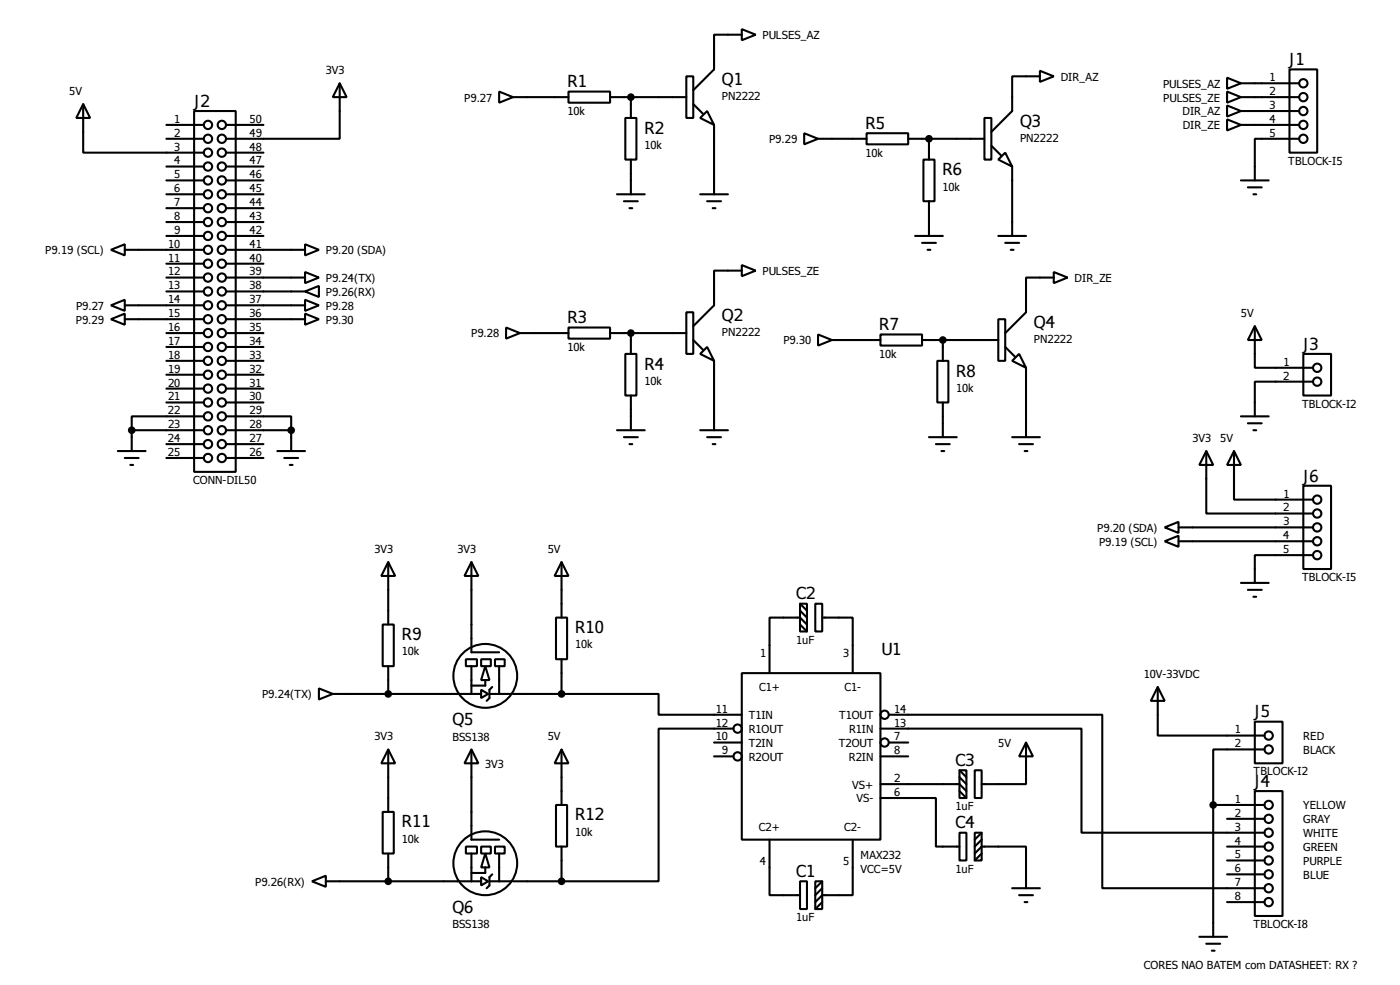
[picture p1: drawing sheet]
<svg xmlns="http://www.w3.org/2000/svg" width="256mm" height="180mm" viewBox="0 0 256 180" stroke-linecap="round" stroke-linejoin="round" font-family="sans-serif">
<g fill="none" stroke="#000" stroke-width=".38">
<path d="M15.2 19l1.3 2.6h-2.5zM15.2 19v8.9h22.1M62.2 15.2l1.3 2.6h-2.5zM62.2 15.2v10.2h-20.8M91.4 16.8l2.6 1-2.6 1zM94 17.8h10.1M104.1 16.8h7.7v2h-7.7zM111.8 17.8h13.9M115.6 17.8v3.8M125.7 14h1.3v7.6h-1.3zM127 19l1.8 1.8M135.9 5.3l2.5 1-2.5 1.1z"/>
<path d="M135.9 6.3h-5.1v6.4l-3.8 3.8M190.5 13l2.5 1-2.5 1zM190.5 14h-5.1v6.3l-3.8 3.8M224.8 19.3l2.5 1-2.5 1zM224.8 14.2l2.5 1-2.5 1.1zM224.8 16.8l2.5 1-2.5 1zM227.3 17.8h10.7M227.3 15.2h10.7M236.2 12.7h5.1v15.2h-5.1zM30.5 22.9h6.8M30.5 25.4h6.8M30.5 30.5h6.8"/>
<path d="M30.5 33h6.8M30.5 35.6h6.8M30.5 38.1h6.8M35.6 20.3h7.6v66.1h-7.6zM41.4 22.9h6.9M41.4 27.9h6.9M41.4 30.5h6.9M41.4 33h6.9M41.4 35.6h6.9M41.4 38.1h6.9M113 35.6h5.1M114.3 36.8h2.5"/>
<path d="M114.6 21.6h2v7.6h-2zM115.3 38.1h.5M115.6 29.2v6.4M128.3 21.6l1.2-1.3 1.3 2.6zM128.3 35.6h5M129.5 36.8h2.6M130.6 38.1h.5M130.8 22.9v12.7M147.3 24.4l2.6 1-2.6 1zM149.9 25.4h8.8M158.7 24.4h7.7v2h-7.7zM166.4 25.4h13.9"/>
<path d="M169.2 29.2h2v7.6h-2zM170.2 25.4v3.8M170.2 36.8v6.4M180.3 21.6h1.3v7.6h-1.3zM181.6 26.7l1.8 1.7M182.9 29.2l1.2-1.3 1.3 2.6zM185.4 30.5v12.7M224.8 21.8l2.5 1.1-2.5 1zM227.3 20.3h10.7M227.3 22.9h10.7M227.3 33h5.1M228.6 34.3h2.5"/>
<path d="M229.6 35.6h.5M238 25.4h-8.1v7.6M20.3 55.9l2.6-1v2zM20.3 58.4l2.6-1v2zM20.3 45.7l2.6-1v2zM22.9 55.9h14.4M22.9 58.4h14.4M22.9 45.7h14.4M30.5 50.8h6.8M30.5 53.3h6.8M30.5 40.6h6.8M30.5 43.2h6.8"/>
<path d="M30.5 48.3h6.8M41.4 55.9h14.5M41.4 58.4h14.5M41.4 50.8h14.5M41.4 53.3h14.5M41.4 45.7h14.5M41.4 40.6h6.9M41.4 43.2h6.9M41.4 48.3h6.9M55.9 54.9l2.5 1-2.5 1zM55.9 57.4l2.5 1-2.5 1zM55.9 49.8l2.5 1-2.5 1z"/>
<path d="M55.9 53.3l2.5-1v2.1zM55.9 44.7l2.5 1-2.5 1zM92.7 59.9l2.5 1.1-2.5 1zM104.1 59.9h7.7v2.1h-7.7zM125.7 57.1h1.3v7.7h-1.3zM135.9 48.5l2.5 1-2.5 1zM135.9 49.5h-5.1v6.4l-3.8 3.8M167.6 43.2h5.1M168.9 44.4h2.5M169.9 45.7h.5M182.9 58.4h1.2v7.6h-1.2zM182.9 43.2h5.1"/>
<path d="M184.1 44.4h2.6M185.2 45.7h.5M193 49.8l2.6 1-2.6 1zM193 50.8h-5v6.3l-3.9 3.9M229.9 59.7l1.2 2.5h-2.5zM229.9 59.7v7.6h10.6M24.1 78.7v3.8M24.1 78.7h13.2M30.5 61h6.8M30.5 63.5h6.8M30.5 66h6.8M30.5 68.6h6.8"/>
<path d="M30.5 71.1h6.8M30.5 73.7h6.8M37.3 76.2h-13.2v2.5M41.4 76.2h11.9v2.5M41.4 78.7h11.9M41.4 61h6.9M41.4 63.5h6.9M41.4 66h6.9M41.4 68.6h6.9M41.4 71.1h6.9M41.4 73.7h6.9M53.3 78.7v3.8"/>
<path d="M95.2 61h8.9M111.8 61h13.9M113 78.7h5.1M114.6 64.8h2v7.6h-2zM115.6 61v3.8M115.6 72.4v6.3M127 62.2l1.8 1.8M128.3 64.8l1.2-1.3 1.3 2.5zM128.3 78.7h5M130.8 66v12.7M149.9 61.2l2.5 1-2.5 1zM152.4 62.2h8.9"/>
<path d="M161.3 61.2h7.6v2h-7.6zM168.9 62.2h14M171.7 66h2v7.7h-2zM172.7 62.2v3.8M172.7 73.7v6.3M184.1 63.5l1.8 1.8M185.4 66l1.3-1.2 1.3 2.5zM188 67.3v12.7M227.3 76.2h5.1M228.6 77.5h2.5M229.6 78.7h.5M238.8 64.8h5v7.6h-5z"/>
<path d="M240.5 69.8h-10.6v6.4M21.6 82.5h5.1M22.9 83.8h2.5M23.9 85.1h.5M30.5 81.3h6.8M30.5 83.8h6.8M41.4 81.3h6.9M41.4 83.8h6.9M50.8 82.5h5.1M52.1 83.8h2.5M53.1 85.1h.5M114.3 80h2.5"/>
<path d="M115.3 81.3h.5M129.5 80h2.6M130.6 81.3h.5M170.2 80h5.1M171.4 81.3h2.6M172.5 82.5h.5M185.4 80h5.1M186.7 81.3h2.5M187.7 82.5h.5M213.4 96.5l2.5-1v2zM213.4 99.1l2.5-1.1v2.1zM215.9 96.5h24.6"/>
<path d="M215.9 99.1h24.6M221 82.5l1.2 2.6h-2.5zM221 82.5v11.5h19.5M226.1 82.5l1.2 2.6h-2.5zM226.1 82.5v8.9h14.4M238.8 88.9h5v15.2h-5zM70.1 114.3h2v7.6h-2zM71.1 102.9l1.3 2.5h-2.6zM71.1 102.9v11.4M86.4 102.9l1.2 2.5h-2.5zM86.4 102.9v16.5h5M101.9 113h2v7.6h-2z"/>
<path d="M102.9 102.9l1.2 2.5h-2.5zM102.9 102.9v10.1M146.6 110.5h1.2v5.1h-1.2zM146.6 110.5l1.2 1.3M146.6 111.8l1.2 1.2M146.6 114.3l1.2 1.3M147.8 114.3l-1.2-1.3h-5.6v10.2M149.4 110.5h1.2v5.1h-1.2zM150.6 113h5.6v10.2M227.3 106.7h5.1M228.6 107.9h2.5M229.6 109.2h.5"/>
<path d="M240.5 101.6h-10.6v5.1M58.4 126l2.6 1-2.6 1zM61 127h27.1M71.1 137.2l1.3 2.5h-2.6zM71.1 121.9v5.1M71.1 137.2v11.4M85.3 120.6h2.1v1.3h-2.1zM86.4 137.2l1.2 2.5h-2.5zM86.4 121.9v5.1M86.4 137.2v16.5h5M88.1 126.2l1.3 .8-1.3 .8zM88.1 120.6h1.8v1.3h-1.8z"/>
<path d="M88.9 121.9l.8 2.6h-1.6zM88.9 124.5v1h-2.5M89.7 127h4M90.2 125.7l-.5 .5v1.6l-.5 .5M90.7 120.6h1.8v1.3h-1.8zM91.4 121.9v5.1M94 127h8.9M102.9 137.2l1.2 2.5h-2.5zM102.9 127h17.7v3.8h15.3M102.9 120.6v6.4M102.9 137.2v10.1M130.8 135.9h5.1"/>
<path d="M130.8 138.4h3.6M134.4 133.3h-13.8v28h-17.7M135.9 123.2h25.4v30.5h-25.4zM161.3 133.3h36.8v19.1h33.5M161.3 138.4h5.1M162.8 130.8h39.1v31.8h29.7M162.8 135.9h3.6M188 135.9l1.2 2.5h-2.5zM188 135.9v7.6h-8.2M212.1 125.7l1.3 2.6h-2.6zM212.1 125.7v8.9h19.5M229.9 132.1h5v7.6h-5z"/>
<path d="M231.6 137.2h-9.4v10.1M70.1 148.6h2v7.6h-2zM71.1 156.2v5.1M85.3 154.9h2.1v1.3h-2.1zM86.4 156.2v5.1M88.1 154.9h1.8v1.3h-1.8zM88.9 156.2l.8 2.5h-1.6zM88.9 158.7v1.1h-2.5M90.7 154.9h1.8v1.3h-1.8zM91.4 156.2v5.1M101.9 147.3h2v7.6h-2zM102.9 154.9v6.4"/>
<path d="M141 153.7v10.1h5.6M156.2 153.7v10.1h-5.6l-1.2 1.3M161.3 146h10.1v8.9h4.4M161.3 143.5h14.5l1.2 1.3M175.8 141h1.2v5h-1.2zM175.8 152.4h1.2v5.1h-1.2zM175.8 141l1.2 1.2M175.8 142.2l1.2 1.3M175.8 144.8l1.2 1.2M178.6 141h1.2v5h-1.2zM178.6 152.4h1.2v5.1h-1.2zM178.6 156.2l1.2-1.3h8.2v7.7"/>
<path d="M179.8 152.4l-1.2 1.3M179.8 153.7l-1.2 1.2M179.8 156.2l-1.2 1.3M222.2 147.3v24.1M222.2 147.3h9.4M224.8 154.9h6.8M224.8 149.9h6.8M224.8 157.5h6.8M229.9 144.8h5v22.8h-5zM57.1 161.3l2.6-1v2zM59.7 161.3h28.4M88.1 160.5l1.3 .8-1.3 .8z"/>
<path d="M89.7 161.3h4M90.2 160l-.5 .5v1.6l-.5 .5M94 161.3h8.9M146.6 161.3h1.2v5.1h-1.2zM149.4 161.3h1.2v5.1h-1.2zM150.6 161.3l-1.2 1.3M150.6 162.6l-1.2 1.2M150.6 165.1l-1.2 1.3M185.4 162.6h5.1M186.7 163.8h2.5M187.7 165.1h.5M219.7 171.4h5.1"/>
<path d="M221 172.7h2.5M222 174h.5M224.8 165.1h6.8M224.8 160h6.8"/>
<circle cx="238.8" cy="15.2" r=".76"/>
<circle cx="238.8" cy="17.8" r=".76"/>
<circle cx="38.1" cy="35.6" r=".76"/>
<circle cx="38.1" cy="22.9" r=".76"/>
<circle cx="38.1" cy="27.9" r=".76"/>
<circle cx="38.1" cy="25.4" r=".76"/>
<circle cx="38.1" cy="33" r=".76"/>
<circle cx="38.1" cy="30.5" r=".76"/>
<circle cx="38.1" cy="38.1" r=".76"/>
<circle cx="40.6" cy="35.6" r=".76"/>
<circle cx="40.6" cy="27.9" r=".76"/>
<circle cx="40.6" cy="22.9" r=".76"/>
<circle cx="40.6" cy="25.4" r=".76"/>
<circle cx="40.6" cy="30.5" r=".76"/>
<circle cx="40.6" cy="33" r=".76"/>
<circle cx="40.6" cy="38.1" r=".76"/>
<circle cx="238.8" cy="20.3" r=".76"/>
<circle cx="238.8" cy="22.9" r=".76"/>
<circle cx="238.8" cy="25.4" r=".76"/>
<circle cx="38.1" cy="50.8" r=".76"/>
<circle cx="38.1" cy="45.7" r=".76"/>
<circle cx="38.1" cy="58.4" r=".76"/>
<circle cx="38.1" cy="48.3" r=".76"/>
<circle cx="38.1" cy="55.9" r=".76"/>
<circle cx="38.1" cy="53.3" r=".76"/>
<circle cx="38.1" cy="43.2" r=".76"/>
<circle cx="38.1" cy="40.6" r=".76"/>
<circle cx="40.6" cy="45.7" r=".76"/>
<circle cx="40.6" cy="50.8" r=".76"/>
<circle cx="40.6" cy="55.9" r=".76"/>
<circle cx="40.6" cy="53.3" r=".76"/>
<circle cx="40.6" cy="58.4" r=".76"/>
<circle cx="40.6" cy="48.3" r=".76"/>
<circle cx="40.6" cy="43.2" r=".76"/>
<circle cx="40.6" cy="40.6" r=".76"/>
<circle cx="38.1" cy="68.6" r=".76"/>
<circle cx="38.1" cy="78.7" r=".76"/>
<circle cx="38.1" cy="61" r=".76"/>
<circle cx="38.1" cy="66" r=".76"/>
<circle cx="38.1" cy="63.5" r=".76"/>
<circle cx="38.1" cy="71.1" r=".76"/>
<circle cx="38.1" cy="73.7" r=".76"/>
<circle cx="38.1" cy="76.2" r=".76"/>
<circle cx="40.6" cy="66" r=".76"/>
<circle cx="40.6" cy="78.7" r=".76"/>
<circle cx="40.6" cy="63.5" r=".76"/>
<circle cx="40.6" cy="61" r=".76"/>
<circle cx="40.6" cy="73.7" r=".76"/>
<circle cx="40.6" cy="76.2" r=".76"/>
<circle cx="40.6" cy="68.6" r=".76"/>
<circle cx="40.6" cy="71.1" r=".76"/>
<circle cx="241.3" cy="67.3" r=".76"/>
<circle cx="241.3" cy="69.9" r=".76"/>
<circle cx="38.1" cy="81.3" r=".76"/>
<circle cx="38.1" cy="83.8" r=".76"/>
<circle cx="40.6" cy="83.8" r=".76"/>
<circle cx="40.6" cy="81.3" r=".76"/>
<circle cx="241.3" cy="99.1" r=".76"/>
<circle cx="241.3" cy="91.4" r=".76"/>
<circle cx="241.3" cy="96.5" r=".76"/>
<circle cx="241.3" cy="94" r=".76"/>
<circle cx="241.3" cy="101.6" r=".76"/>
<circle cx="88.9" cy="123.7" r="5.8"/>
<circle cx="135.1" cy="133.4" r=".76"/>
<circle cx="135.1" cy="138.4" r=".76"/>
<circle cx="162.1" cy="135.9" r=".76"/>
<circle cx="162.1" cy="130.8" r=".76"/>
<circle cx="232.4" cy="134.6" r=".76"/>
<circle cx="232.4" cy="137.2" r=".76"/>
<circle cx="88.9" cy="158" r="5.8"/>
<circle cx="232.4" cy="154.9" r=".76"/>
<circle cx="232.4" cy="152.4" r=".76"/>
<circle cx="232.4" cy="147.3" r=".76"/>
<circle cx="232.4" cy="157.5" r=".76"/>
<circle cx="232.4" cy="149.9" r=".76"/>
<circle cx="232.4" cy="165.1" r=".76"/>
<circle cx="232.4" cy="160" r=".76"/>
<circle cx="232.4" cy="162.6" r=".76"/>
</g>
<g fill="#000" stroke="#000" stroke-width=".38">
<circle cx="115.6" cy="17.8" r=".51"/>
<circle cx="170.2" cy="25.4" r=".51"/>
<circle cx="24.1" cy="78.7" r=".51"/>
<circle cx="53.3" cy="78.7" r=".51"/>
<circle cx="115.6" cy="61" r=".51"/>
<circle cx="172.7" cy="62.2" r=".51"/>
<circle cx="71.1" cy="127" r=".51"/>
<circle cx="102.9" cy="127" r=".51"/>
<circle cx="222.2" cy="147.3" r=".51"/>
<circle cx="71.1" cy="161.3" r=".51"/>
<circle cx="102.9" cy="161.3" r=".51"/>
</g>
<g font-size="3.7">
<text x="236" y="11.9">J1</text>
<text x="104" y="16">R1</text>
<text x="132.2" y="15.6">Q1</text>
<text x="35.4" y="19.6">J2</text>
<text x="158.5" y="23.6">R5</text>
<text x="186.9" y="23.2">Q3</text>
<text x="118.1" y="24.5">R2</text>
<text x="172.6" y="32.1">R6</text>
<text x="104" y="59.2">R3</text>
<text x="132.2" y="58.8">Q2</text>
<text x="161.1" y="60.5">R7</text>
<text x="189.4" y="60">Q4</text>
<text x="238.5" y="64">J3</text>
<text x="118.1" y="67.6">R4</text>
<text x="175.2" y="68.9">R8</text>
<text x="238.5" y="88.1">J6</text>
<text x="145.8" y="109.7">C2</text>
<text x="73.6" y="117.1">R9</text>
<text x="105.4" y="115.9">R10</text>
<text x="161.5" y="119.8">U1</text>
<text x="229.7" y="131.3">J5</text>
<text x="82.9" y="132.8">Q5</text>
<text x="175" y="140.2">C3</text>
<text x="229.7" y="144">J4</text>
<text x="73.6" y="151.4">R11</text>
<text x="105.4" y="150.2">R12</text>
<text x="175" y="151.6">C4</text>
<text x="145.8" y="160.5">C1</text>
<text x="82.9" y="167">Q6</text>
</g>
<g font-size="2.5">
<text x="139.7" y="7.2">PULSES_AZ</text>
<text x="12.7" y="17.3">5V</text>
<text x="59.7" y="13.5">3V3</text>
<text x="194.3" y="14.8">DIR_AZ</text>
<text x="213.1" y="16">PULSES_AZ</text>
<text x="232.5" y="17.4">2</text>
<text x="232.6" y="14.9">1</text>
<text x="31.9" y="22.5">1</text>
<text x="45.7" y="22.5">50</text>
<text x="85" y="18.6">P9.27</text>
<text x="104" y="21">10k</text>
<text x="132.2" y="18.4">PN2222</text>
<text x="213.1" y="18.6">PULSES_ZE</text>
<text x="216.6" y="21.1">DIR_AZ</text>
<text x="216.7" y="23.7">DIR_ZE</text>
<text x="232.5" y="22.5">4</text>
<text x="232.6" y="19.9">3</text>
<text x="31.9" y="25">2</text>
<text x="31.9" y="27.6">3</text>
<text x="45.7" y="25">49</text>
<text x="45.7" y="27.6">48</text>
<text x="118.1" y="27.3">10k</text>
<text x="140.9" y="26.2">P9.29</text>
<text x="158.5" y="28.7">10k</text>
<text x="186.9" y="26">PN2222</text>
<text x="232.5" y="25">5</text>
<text x="31.9" y="30.1">4</text>
<text x="31.9" y="32.6">5</text>
<text x="31.9" y="35.2">6</text>
<text x="45.7" y="30.1">47</text>
<text x="45.7" y="32.6">46</text>
<text x="45.7" y="35.2">45</text>
<text x="172.6" y="34.9">10k</text>
<text x="236" y="30.2">TBLOCK-I5</text>
<text x="31.9" y="37.7">7</text>
<text x="31.9" y="40.3">8</text>
<text x="45.7" y="37.7">44</text>
<text x="45.7" y="40.3">43</text>
<text x="8.3" y="46.5">P9.19 (SCL)</text>
<text x="30.8" y="45.3">10</text>
<text x="30.8" y="47.9">11</text>
<text x="31.9" y="42.8">9</text>
<text x="45.7" y="42.8">42</text>
<text x="45.7" y="45.3">41</text>
<text x="45.7" y="47.9">40</text>
<text x="59.7" y="46.5">P9.20 (SDA)</text>
<text x="30.8" y="50.4">12</text>
<text x="30.8" y="53">13</text>
<text x="45.7" y="50.4">39</text>
<text x="45.7" y="53">38</text>
<text x="59.7" y="51.6">P9.24(TX)</text>
<text x="139.7" y="50.3">PULSES_ZE</text>
<text x="196.8" y="51.6">DIR_ZE</text>
<text x="13.9" y="59.2">P9.29</text>
<text x="13.9" y="56.7">P9.27</text>
<text x="30.8" y="55.5">14</text>
<text x="30.8" y="58">15</text>
<text x="45.7" y="55.5">37</text>
<text x="45.7" y="58">36</text>
<text x="59.7" y="56.7">P9.28</text>
<text x="59.7" y="59.2">P9.30</text>
<text x="59.7" y="54.1">P9.26(RX)</text>
<text x="227.3" y="58">5V</text>
<text x="30.8" y="60.6">16</text>
<text x="30.8" y="63.1">17</text>
<text x="30.8" y="65.7">18</text>
<text x="45.7" y="60.6">35</text>
<text x="45.7" y="63.1">34</text>
<text x="45.7" y="65.7">33</text>
<text x="86.3" y="61.8">P9.28</text>
<text x="104" y="64.2">10k</text>
<text x="132.2" y="61.6">PN2222</text>
<text x="143.5" y="63">P9.30</text>
<text x="161.1" y="65.5">10k</text>
<text x="189.4" y="62.8">PN2222</text>
<text x="30.8" y="68.2">19</text>
<text x="30.8" y="70.7">20</text>
<text x="45.7" y="68.2">32</text>
<text x="45.7" y="70.7">31</text>
<text x="118.1" y="70.4">10k</text>
<text x="175.2" y="71.7">10k</text>
<text x="235.1" y="69.5">2</text>
<text x="235.1" y="66.9">1</text>
<text x="30.7" y="75.8">22</text>
<text x="30.8" y="73.3">21</text>
<text x="45.7" y="73.3">30</text>
<text x="45.7" y="75.8">29</text>
<text x="238.5" y="74.6">TBLOCK-I2</text>
<text x="30.7" y="80.9">24</text>
<text x="30.7" y="83.4">25</text>
<text x="30.8" y="78.4">23</text>
<text x="45.7" y="78.4">28</text>
<text x="45.7" y="80.9">27</text>
<text x="45.7" y="83.4">26</text>
<text x="218.4" y="80.8">3V3</text>
<text x="223.5" y="80.8">5V</text>
<text x="35.4" y="88.6">CONN-DIL50</text>
<text x="235.1" y="93.6">2</text>
<text x="235.1" y="91.1">1</text>
<text x="68.6" y="101.1">3V3</text>
<text x="83.8" y="101.1">3V3</text>
<text x="100.3" y="101.1">5V</text>
<text x="201" y="97.3">P9.20 (SDA)</text>
<text x="201.3" y="99.9">P9.19 (SCL)</text>
<text x="235.1" y="98.7">4</text>
<text x="235.1" y="101.2">5</text>
<text x="235.1" y="96.1">3</text>
<text x="238.5" y="106.3">TBLOCK-I5</text>
<text x="73.6" y="119.9">10k</text>
<text x="105.4" y="118.7">10k</text>
<text x="145.8" y="117.8">1uF</text>
<text x="139.2" y="120.3">1</text>
<text x="154.5" y="120.3">3</text>
<text x="209.5" y="124">10V-33VDC</text>
<text x="48" y="127.8">P9.24(TX)</text>
<text x="131.1" y="130.4">11</text>
<text x="137.2" y="131.6">T1IN</text>
<text x="139.1" y="126.5">C1+</text>
<text x="153.7" y="131.6">T1OUT</text>
<text x="154.7" y="126.5">C1-</text>
<text x="163.8" y="130.4">14</text>
<text x="68.6" y="135.4">3V3</text>
<text x="82.9" y="135.6">BSS138</text>
<text x="100.3" y="135.4">5V</text>
<text x="131.1" y="133">12</text>
<text x="131.1" y="135.5">10</text>
<text x="137.2" y="134.2">R1OUT</text>
<text x="137.2" y="136.7">T2IN</text>
<text x="153.7" y="136.7">T2OUT</text>
<text x="155.5" y="134.2">R1IN</text>
<text x="163.8" y="133">13</text>
<text x="163.8" y="135.5">7</text>
<text x="182.9" y="136.7">5V</text>
<text x="226.2" y="136.8">2</text>
<text x="226.2" y="134.2">1</text>
<text x="238.8" y="135.4">RED</text>
<text x="238.8" y="137.9">BLACK</text>
<text x="88.9" y="140.5">3V3</text>
<text x="132.2" y="138">9</text>
<text x="137.2" y="139.2">R2OUT</text>
<text x="155.5" y="139.2">R2IN</text>
<text x="163.8" y="138">8</text>
<text x="163.8" y="143.1">2</text>
<text x="229.7" y="141.9">TBLOCK-I2</text>
<text x="156.1" y="144.3">VS+</text>
<text x="156.9" y="146.9">VS-</text>
<text x="163.8" y="145.7">6</text>
<text x="175" y="148.3">1uF</text>
<text x="226.2" y="149.5">2</text>
<text x="226.2" y="146.9">1</text>
<text x="238.8" y="148.1">YELLOW</text>
<text x="73.6" y="154.2">10k</text>
<text x="105.4" y="153">10k</text>
<text x="139" y="152">C2+</text>
<text x="154.6" y="152">C2-</text>
<text x="226.2" y="154.6">4</text>
<text x="226.2" y="152">3</text>
<text x="238.8" y="150.6">GRAY</text>
<text x="238.8" y="153.2">WHITE</text>
<text x="238.8" y="155.7">GREEN</text>
<text x="139.2" y="158.2">4</text>
<text x="154.4" y="158.2">5</text>
<text x="157.6" y="157.1">MAX232</text>
<text x="157.6" y="159.7">VCC=5V</text>
<text x="175" y="159.7">1uF</text>
<text x="226.2" y="157.1">5</text>
<text x="226.2" y="159.6">6</text>
<text x="238.8" y="158.2">PURPLE</text>
<text x="238.8" y="160.8">BLUE</text>
<text x="46.7" y="162.1">P9.26(RX)</text>
<text x="226.2" y="162.2">7</text>
<text x="226.2" y="164.7">8</text>
<text x="82.9" y="169.8">BSS138</text>
<text x="145.8" y="168.6">1uF</text>
<text x="229.7" y="169.8">TBLOCK-I8</text>
<text x="209.5" y="177.3">CORES NAO BATEM com DATASHEET: RX ?</text>
</g>
</svg>
